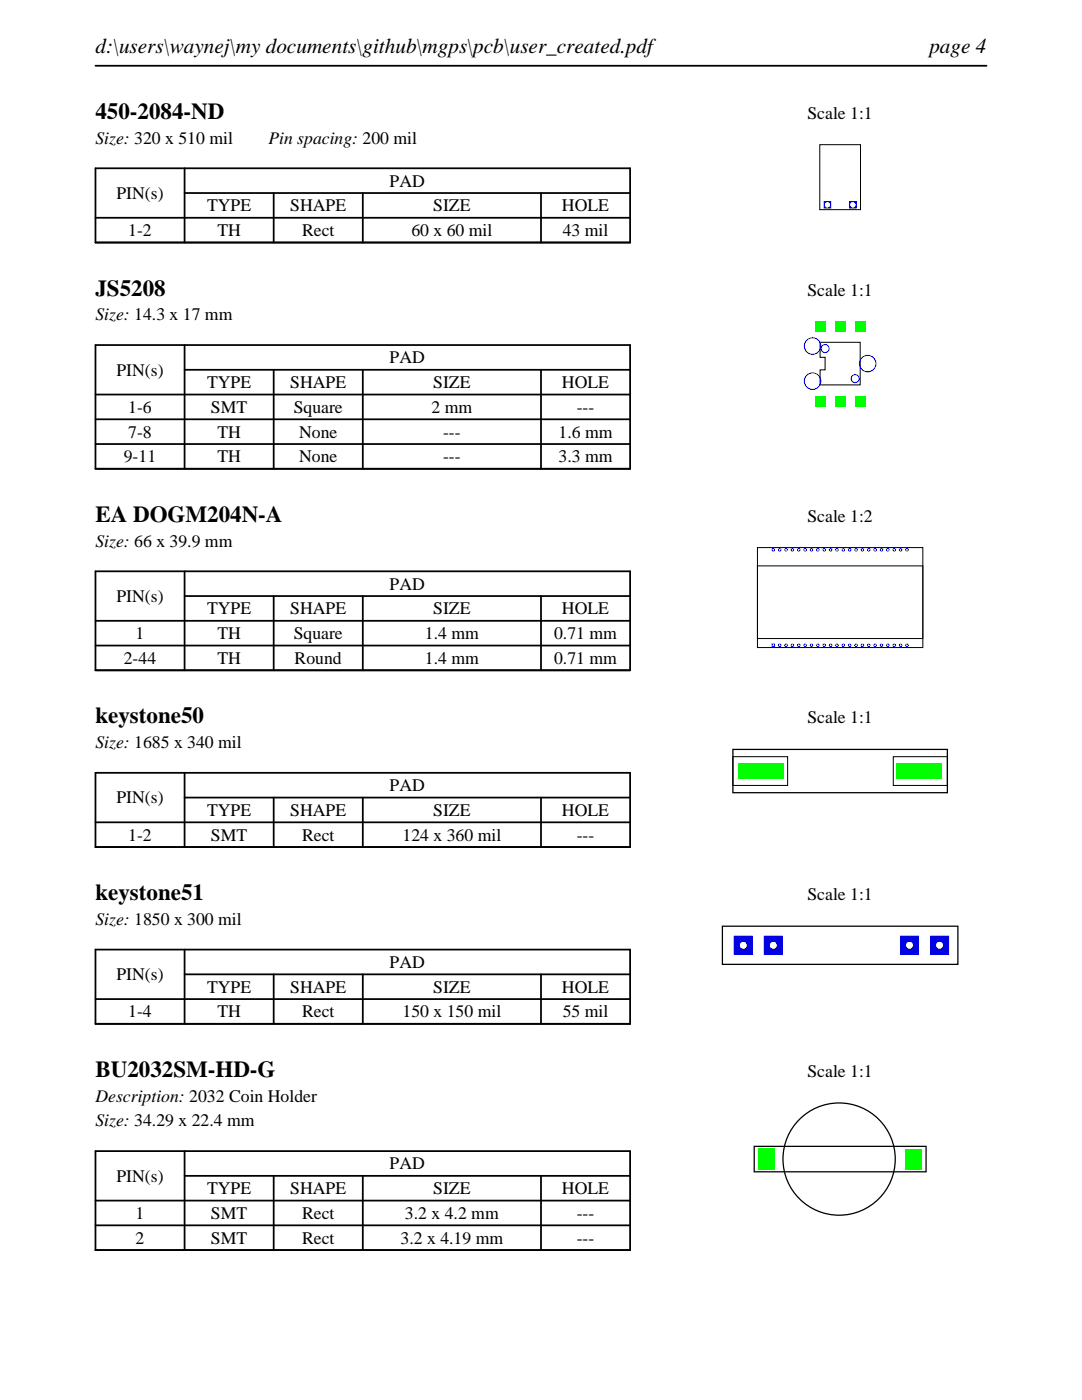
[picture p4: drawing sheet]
<svg xmlns="http://www.w3.org/2000/svg" width="216mm" height="279mm" viewBox="0 0 216 279" stroke-linecap="round" stroke-linejoin="round" font-family="sans-serif">
<path d="M19 13.1h177.8M19 33.6h106.7v14.8h-106.7zM36.8 38.5h88.9M36.8 33.6v14.8M54.6 38.5v9.9M72.4 38.5v9.9M107.9 38.5v9.9M19 43.5h106.7" fill="none" stroke="#000" stroke-width=".35"/>
<path d="M163.6 28.9h8.1v12.9h-8.1z" fill="none" stroke="#000" stroke-width=".2"/>
<g fill="#00f">
<path d="M164.3 40.1v1.5h1.6v-1.5zM164.6 40.9a.55 .55 0 0 1 1 0 .55 .55 0 0 1-1 0z"/>
<path d="M169.4 40.1v1.5h1.5v-1.5zM169.6 40.9a.55 .55 0 0 1 1.1 0 .55 .55 0 0 1-1.1 0z"/>
</g>
<path d="M19 68.9h106.7v24.7h-106.7zM19 78.7h106.7M36.8 73.8h88.9M36.8 68.9v24.7M54.6 73.8v19.8M72.4 73.8v19.8M107.9 73.8v19.8M19 83.7h106.7M19 88.6h106.7" fill="none" stroke="#000" stroke-width=".35"/>
<path d="M163.6 68.3h8v8.5h-8v-3h1v-2.5h-1z" fill="none" stroke="#000" stroke-width=".2"/>
<g fill="#0f0">
<path d="M162.6 79.1h2v2h-2z"/>
<path d="M166.6 79.1h2v2h-2z"/>
<path d="M170.6 79.1h2v2h-2z"/>
<path d="M170.6 64.1h2v2h-2z"/>
<path d="M166.6 64.1h2v2h-2z"/>
<path d="M162.6 64.1h2v2h-2z"/>
</g>
<g fill="none" stroke="#00f" stroke-width=".2">
<circle cx="162.1" cy="76.1" r="1.65"/>
<circle cx="162.1" cy="69.1" r="1.65"/>
<circle cx="164.6" cy="69.6" r=".8"/>
<circle cx="170.6" cy="75.6" r=".8"/>
<circle cx="173.1" cy="72.6" r="1.65"/>
</g>
<path d="M19 114h106.7v19.8h-106.7zM36.8 119h88.9M36.8 114v19.8M54.6 119v14.8M72.4 119v14.8M107.9 119v14.8M19 123.9h106.7M19 128.8h106.7" fill="none" stroke="#000" stroke-width=".35"/>
<path d="M151.1 112.9h33v14.5h-33zM151.1 109.3h33v19.9h-33z" fill="none" stroke="#000" stroke-width=".2"/>
<g fill="#00f">
<path d="M154 128.4v.7h.7v-.7zM154.1 128.8a.2 .2 0 0 1 .4 0 .2 .2 0 0 1-.4 0z"/>
<path d="M155.2 128.8a.35 .35 0 0 0 .7 0 .35 .35 0 0 0-.7 0zM155.4 128.8a.2 .2 0 0 1 .4 0 .2 .2 0 0 1-.4 0z"/>
<path d="M156.5 128.8a.35 .35 0 0 0 .7 0 .35 .35 0 0 0-.7 0zM156.7 128.8a.18 .18 0 0 1 .3 0 .18 .18 0 0 1-.3 0z"/>
<path d="M157.8 128.8a.35 .35 0 0 0 .7 0 .35 .35 0 0 0-.7 0zM157.9 128.8a.2 .2 0 0 1 .4 0 .2 .2 0 0 1-.4 0z"/>
<path d="M159 128.8a.35 .35 0 0 0 .7 0 .35 .35 0 0 0-.7 0zM159.2 128.8a.2 .2 0 0 1 .4 0 .2 .2 0 0 1-.4 0z"/>
<path d="M160.3 128.8a.35 .35 0 0 0 .7 0 .35 .35 0 0 0-.7 0zM160.5 128.8a.18 .18 0 0 1 .3 0 .18 .18 0 0 1-.3 0z"/>
<path d="M161.6 128.8a.35 .35 0 0 0 .7 0 .35 .35 0 0 0-.7 0zM161.7 128.8a.2 .2 0 0 1 .4 0 .2 .2 0 0 1-.4 0z"/>
<path d="M162.8 128.8a.35 .35 0 0 0 .7 0 .35 .35 0 0 0-.7 0zM163 128.8a.2 .2 0 0 1 .4 0 .2 .2 0 0 1-.4 0z"/>
<path d="M164.1 128.8a.35 .35 0 0 0 .7 0 .35 .35 0 0 0-.7 0zM164.3 128.8a.18 .18 0 0 1 .3 0 .18 .18 0 0 1-.3 0z"/>
<path d="M165.4 128.8a.35 .35 0 0 0 .7 0 .35 .35 0 0 0-.7 0zM165.6 128.8a.18 .18 0 0 1 .3 0 .18 .18 0 0 1-.3 0z"/>
<path d="M166.7 128.8a.35 .35 0 0 0 .7 0 .35 .35 0 0 0-.7 0zM166.8 128.8a.2 .2 0 0 1 .4 0 .2 .2 0 0 1-.4 0z"/>
<path d="M167.9 128.8a.35 .35 0 0 0 .7 0 .35 .35 0 0 0-.7 0zM168.1 128.8a.2 .2 0 0 1 .4 0 .2 .2 0 0 1-.4 0z"/>
<path d="M169.2 128.8a.35 .35 0 0 0 .7 0 .35 .35 0 0 0-.7 0zM169.4 128.8a.18 .18 0 0 1 .3 0 .18 .18 0 0 1-.3 0z"/>
<path d="M170.5 128.8a.35 .35 0 0 0 .7 0 .35 .35 0 0 0-.7 0zM170.6 128.8a.2 .2 0 0 1 .4 0 .2 .2 0 0 1-.4 0z"/>
<path d="M171.7 128.8a.35 .35 0 0 0 .7 0 .35 .35 0 0 0-.7 0zM171.9 128.8a.2 .2 0 0 1 .4 0 .2 .2 0 0 1-.4 0z"/>
<path d="M173 128.8a.35 .35 0 0 0 .7 0 .35 .35 0 0 0-.7 0zM173.2 128.8a.18 .18 0 0 1 .3 0 .18 .18 0 0 1-.3 0z"/>
<path d="M174.3 128.8a.35 .35 0 0 0 .7 0 .35 .35 0 0 0-.7 0zM174.4 128.8a.2 .2 0 0 1 .4 0 .2 .2 0 0 1-.4 0z"/>
<path d="M175.5 128.8a.35 .35 0 0 0 .7 0 .35 .35 0 0 0-.7 0zM175.7 128.8a.2 .2 0 0 1 .4 0 .2 .2 0 0 1-.4 0z"/>
<path d="M176.8 128.8a.35 .35 0 0 0 .7 0 .35 .35 0 0 0-.7 0zM177 128.8a.18 .18 0 0 1 .3 0 .18 .18 0 0 1-.3 0z"/>
<path d="M178.1 128.8a.35 .35 0 0 0 .7 0 .35 .35 0 0 0-.7 0zM178.3 128.8a.18 .18 0 0 1 .3 0 .18 .18 0 0 1-.3 0z"/>
<path d="M179.4 128.8a.35 .35 0 0 0 .7 0 .35 .35 0 0 0-.7 0zM179.5 128.8a.2 .2 0 0 1 .4 0 .2 .2 0 0 1-.4 0z"/>
<path d="M180.6 128.8a.35 .35 0 0 0 .7 0 .35 .35 0 0 0-.7 0zM180.8 128.8a.2 .2 0 0 1 .4 0 .2 .2 0 0 1-.4 0z"/>
<path d="M180.6 109.7a.35 .35 0 0 0 .7 0 .35 .35 0 0 0-.7 0zM180.8 109.7a.2 .2 0 0 1 .4 0 .2 .2 0 0 1-.4 0z"/>
<path d="M179.4 109.7a.35 .35 0 0 0 .7 0 .35 .35 0 0 0-.7 0zM179.5 109.7a.2 .2 0 0 1 .4 0 .2 .2 0 0 1-.4 0z"/>
<path d="M178.1 109.7a.35 .35 0 0 0 .7 0 .35 .35 0 0 0-.7 0zM178.3 109.7a.18 .18 0 0 1 .3 0 .18 .18 0 0 1-.3 0z"/>
<path d="M176.8 109.7a.35 .35 0 0 0 .7 0 .35 .35 0 0 0-.7 0zM177 109.7a.18 .18 0 0 1 .3 0 .18 .18 0 0 1-.3 0z"/>
<path d="M175.5 109.7a.35 .35 0 0 0 .7 0 .35 .35 0 0 0-.7 0zM175.7 109.7a.2 .2 0 0 1 .4 0 .2 .2 0 0 1-.4 0z"/>
<path d="M174.3 109.7a.35 .35 0 0 0 .7 0 .35 .35 0 0 0-.7 0zM174.4 109.7a.2 .2 0 0 1 .4 0 .2 .2 0 0 1-.4 0z"/>
<path d="M173 109.7a.35 .35 0 0 0 .7 0 .35 .35 0 0 0-.7 0zM173.2 109.7a.18 .18 0 0 1 .3 0 .18 .18 0 0 1-.3 0z"/>
<path d="M171.7 109.7a.35 .35 0 0 0 .7 0 .35 .35 0 0 0-.7 0zM171.9 109.7a.2 .2 0 0 1 .4 0 .2 .2 0 0 1-.4 0z"/>
<path d="M170.5 109.7a.35 .35 0 0 0 .7 0 .35 .35 0 0 0-.7 0zM170.6 109.7a.2 .2 0 0 1 .4 0 .2 .2 0 0 1-.4 0z"/>
<path d="M169.2 109.7a.35 .35 0 0 0 .7 0 .35 .35 0 0 0-.7 0zM169.4 109.7a.18 .18 0 0 1 .3 0 .18 .18 0 0 1-.3 0z"/>
<path d="M167.9 109.7a.35 .35 0 0 0 .7 0 .35 .35 0 0 0-.7 0zM168.1 109.7a.2 .2 0 0 1 .4 0 .2 .2 0 0 1-.4 0z"/>
<path d="M166.7 109.7a.35 .35 0 0 0 .7 0 .35 .35 0 0 0-.7 0zM166.8 109.7a.2 .2 0 0 1 .4 0 .2 .2 0 0 1-.4 0z"/>
<path d="M165.4 109.7a.35 .35 0 0 0 .7 0 .35 .35 0 0 0-.7 0zM165.6 109.7a.18 .18 0 0 1 .3 0 .18 .18 0 0 1-.3 0z"/>
<path d="M164.1 109.7a.35 .35 0 0 0 .7 0 .35 .35 0 0 0-.7 0zM164.3 109.7a.18 .18 0 0 1 .3 0 .18 .18 0 0 1-.3 0z"/>
<path d="M162.8 109.7a.35 .35 0 0 0 .7 0 .35 .35 0 0 0-.7 0zM163 109.7a.2 .2 0 0 1 .4 0 .2 .2 0 0 1-.4 0z"/>
<path d="M161.6 109.7a.35 .35 0 0 0 .7 0 .35 .35 0 0 0-.7 0zM161.7 109.7a.2 .2 0 0 1 .4 0 .2 .2 0 0 1-.4 0z"/>
<path d="M160.3 109.7a.35 .35 0 0 0 .7 0 .35 .35 0 0 0-.7 0zM160.5 109.7a.18 .18 0 0 1 .3 0 .18 .18 0 0 1-.3 0z"/>
<path d="M159 109.7a.35 .35 0 0 0 .7 0 .35 .35 0 0 0-.7 0zM159.2 109.7a.2 .2 0 0 1 .4 0 .2 .2 0 0 1-.4 0z"/>
<path d="M157.8 109.7a.35 .35 0 0 0 .7 0 .35 .35 0 0 0-.7 0zM157.9 109.7a.2 .2 0 0 1 .4 0 .2 .2 0 0 1-.4 0z"/>
<path d="M156.5 109.7a.35 .35 0 0 0 .7 0 .35 .35 0 0 0-.7 0zM156.7 109.7a.18 .18 0 0 1 .3 0 .18 .18 0 0 1-.3 0z"/>
<path d="M155.2 109.7a.35 .35 0 0 0 .7 0 .35 .35 0 0 0-.7 0zM155.4 109.7a.2 .2 0 0 1 .4 0 .2 .2 0 0 1-.4 0z"/>
<path d="M154 109.7a.35 .35 0 0 0 .7 0 .35 .35 0 0 0-.7 0zM154.1 109.7a.2 .2 0 0 1 .4 0 .2 .2 0 0 1-.4 0z"/>
</g>
<path d="M19 154.2h106.7v14.9h-106.7zM36.8 159.2h88.9M36.8 154.2v14.9M54.6 159.2v9.9M72.4 159.2v9.9M107.9 159.2v9.9M19 164.1h106.7" fill="none" stroke="#000" stroke-width=".35"/>
<path d="M146.2 149.6h42.8v8.6h-42.8z" fill="none" stroke="#000" stroke-width=".25"/>
<path d="M146.2 151h11v5.8h-11zM178.2 151h10.8v5.8h-10.8z" fill="none" stroke="#000" stroke-width=".2"/>
<g fill="#0f0">
<path d="M147.3 152.3h9.1v3.2h-9.1z"/>
<path d="M178.9 152.3h9.1v3.2h-9.1z"/>
</g>
<path d="M19 189.5h106.7v14.8h-106.7zM19 199.4h106.7M36.8 194.5h88.9M36.8 189.5v14.8M54.6 194.5v9.8M72.4 194.5v9.8M107.9 194.5v9.8" fill="none" stroke="#000" stroke-width=".35"/>
<path d="M144.1 184.8h47v7.7h-47z" fill="none" stroke="#000" stroke-width=".25"/>
<g fill="#00f">
<path d="M152.4 186.7v3.9h3.8v-3.9zM153.6 188.7a.7 .7 0 0 1 1.4 0 .7 .7 0 0 1-1.4 0z"/>
<path d="M179.6 186.7v3.9h3.8v-3.9zM180.8 188.7a.7 .7 0 0 1 1.4 0 .7 .7 0 0 1-1.4 0z"/>
<path d="M146.4 186.7v3.9h3.8v-3.9zM147.6 188.7a.7 .7 0 0 1 1.4 0 .7 .7 0 0 1-1.4 0z"/>
<path d="M185.6 186.7v3.9h3.8v-3.9zM186.8 188.7a.7 .7 0 0 1 1.4 0 .7 .7 0 0 1-1.4 0z"/>
</g>
<path d="M19 229.7h106.7v19.8h-106.7zM19 239.6h106.7M36.8 234.7h88.9M36.8 229.7v19.8M54.6 234.7v14.8M72.4 234.7v14.8M107.9 234.7v14.8M19 244.5h106.7" fill="none" stroke="#000" stroke-width=".35"/>
<g fill="none" stroke="#000" stroke-width=".25">
<path d="M150.5 228.8h34.3v5.1h-34.3z"/>
<circle cx="167.4" cy="231.3" r="11.2"/>
</g>
<g fill="#0f0">
<path d="M151.4 229.2h3.2v4.2h-3.2z"/>
<path d="M180.7 229.2h3.2v4.2h-3.2z"/>
</g>
<g font-size="4.6">
<text x="19" y="23.7">450-2084-ND</text>
<text x="19" y="59">JS5208</text>
<text x="19" y="104.1">EA DOGM204N-A</text>
<text x="19" y="144.4">keystone50</text>
<text x="19" y="179.6">keystone51</text>
<text x="19" y="214.9">BU2032SM-HD-G</text>
</g>
<g font-size="4.2">
<text x="19" y="10.6">d:\users\waynej\my documents\github\mgps\pcb\user_created.pdf</text>
<text x="185.4" y="10.6">page 4</text>
</g>
<g font-size="3.5">
<text x="161.1" y="23.7">Scale 1:1</text>
<text x="19" y="28.6">Size: 320 x 510 mil</text>
<text x="53.5" y="28.6">Pin spacing: 200 mil</text>
<text x="23.2" y="39.7">PIN(s)</text>
<text x="77.8" y="37.3">PAD</text>
<text x="25.6" y="47.1">1-2</text>
<text x="41.3" y="42.2">TYPE</text>
<text x="43.4" y="47.1">TH</text>
<text x="57.9" y="42.2">SHAPE</text>
<text x="60.3" y="47.1">Rect</text>
<text x="82.1" y="47.1">60 x 60 mil</text>
<text x="86.4" y="42.2">SIZE</text>
<text x="112.1" y="42.2">HOLE</text>
<text x="112.3" y="47.1">43 mil</text>
<text x="161.1" y="59">Scale 1:1</text>
<text x="19" y="63.9">Size: 14.3 x 17 mm</text>
<text x="23.2" y="75">PIN(s)</text>
<text x="41.3" y="77.5">TYPE</text>
<text x="57.9" y="77.5">SHAPE</text>
<text x="77.8" y="72.5">PAD</text>
<text x="86.4" y="77.5">SIZE</text>
<text x="112.1" y="77.5">HOLE</text>
<text x="25.6" y="82.4">1-6</text>
<text x="42.1" y="82.4">SMT</text>
<text x="58.6" y="82.4">Square</text>
<text x="86.1" y="82.4">2 mm</text>
<text x="115.1" y="82.4">---</text>
<text x="25.6" y="87.3">7-8</text>
<text x="43.4" y="87.3">TH</text>
<text x="59.7" y="87.3">None</text>
<text x="88.4" y="87.3">---</text>
<text x="111.4" y="87.3">1.6 mm</text>
<text x="24.7" y="92.3">9-11</text>
<text x="43.4" y="92.3">TH</text>
<text x="59.7" y="92.3">None</text>
<text x="88.4" y="92.3">---</text>
<text x="111.4" y="92.3">3.3 mm</text>
<text x="161.1" y="104.1">Scale 1:2</text>
<text x="19" y="109.1">Size: 66 x 39.9 mm</text>
<text x="77.8" y="117.7">PAD</text>
<text x="23.2" y="120.1">PIN(s)</text>
<text x="41.3" y="122.6">TYPE</text>
<text x="57.9" y="122.6">SHAPE</text>
<text x="86.4" y="122.6">SIZE</text>
<text x="112.1" y="122.6">HOLE</text>
<text x="27.1" y="127.6">1</text>
<text x="43.4" y="127.6">TH</text>
<text x="58.6" y="127.6">Square</text>
<text x="84.8" y="127.6">1.4 mm</text>
<text x="110.6" y="127.6">0.71 mm</text>
<text x="24.7" y="132.5">2-44</text>
<text x="43.4" y="132.5">TH</text>
<text x="58.8" y="132.5">Round</text>
<text x="84.8" y="132.5">1.4 mm</text>
<text x="110.6" y="132.5">0.71 mm</text>
<text x="19" y="149.3">Size: 1685 x 340 mil</text>
<text x="161.1" y="144.4">Scale 1:1</text>
<text x="23.2" y="160.3">PIN(s)</text>
<text x="77.8" y="157.9">PAD</text>
<text x="25.6" y="167.8">1-2</text>
<text x="41.3" y="162.8">TYPE</text>
<text x="42.1" y="167.8">SMT</text>
<text x="57.9" y="162.8">SHAPE</text>
<text x="60.3" y="167.8">Rect</text>
<text x="80.3" y="167.8">124 x 360 mil</text>
<text x="86.4" y="162.8">SIZE</text>
<text x="112.1" y="162.8">HOLE</text>
<text x="115.1" y="167.8">---</text>
<text x="161.1" y="179.6">Scale 1:1</text>
<text x="19" y="184.6">Size: 1850 x 300 mil</text>
<text x="23.2" y="195.6">PIN(s)</text>
<text x="77.8" y="193.2">PAD</text>
<text x="25.6" y="203.1">1-4</text>
<text x="41.3" y="198.1">TYPE</text>
<text x="43.4" y="203.1">TH</text>
<text x="57.9" y="198.1">SHAPE</text>
<text x="60.3" y="203.1">Rect</text>
<text x="80.3" y="203.1">150 x 150 mil</text>
<text x="86.4" y="198.1">SIZE</text>
<text x="112.1" y="198.1">HOLE</text>
<text x="112.3" y="203.1">55 mil</text>
<text x="161.1" y="214.9">Scale 1:1</text>
<text x="19" y="219.9">Description: 2032 Coin Holder</text>
<text x="19" y="224.8">Size: 34.29 x 22.4 mm</text>
<text x="77.8" y="233.4">PAD</text>
<text x="23.2" y="235.8">PIN(s)</text>
<text x="41.3" y="238.3">TYPE</text>
<text x="57.9" y="238.3">SHAPE</text>
<text x="86.4" y="238.3">SIZE</text>
<text x="112.1" y="238.3">HOLE</text>
<text x="27.1" y="243.3">1</text>
<text x="42.1" y="243.3">SMT</text>
<text x="60.3" y="243.3">Rect</text>
<text x="80.8" y="243.3">3.2 x 4.2 mm</text>
<text x="115.1" y="243.3">---</text>
<text x="27.1" y="248.2">2</text>
<text x="42.1" y="248.2">SMT</text>
<text x="60.3" y="248.2">Rect</text>
<text x="79.9" y="248.2">3.2 x 4.19 mm</text>
<text x="115.1" y="248.2">---</text>
</g>
</svg>
